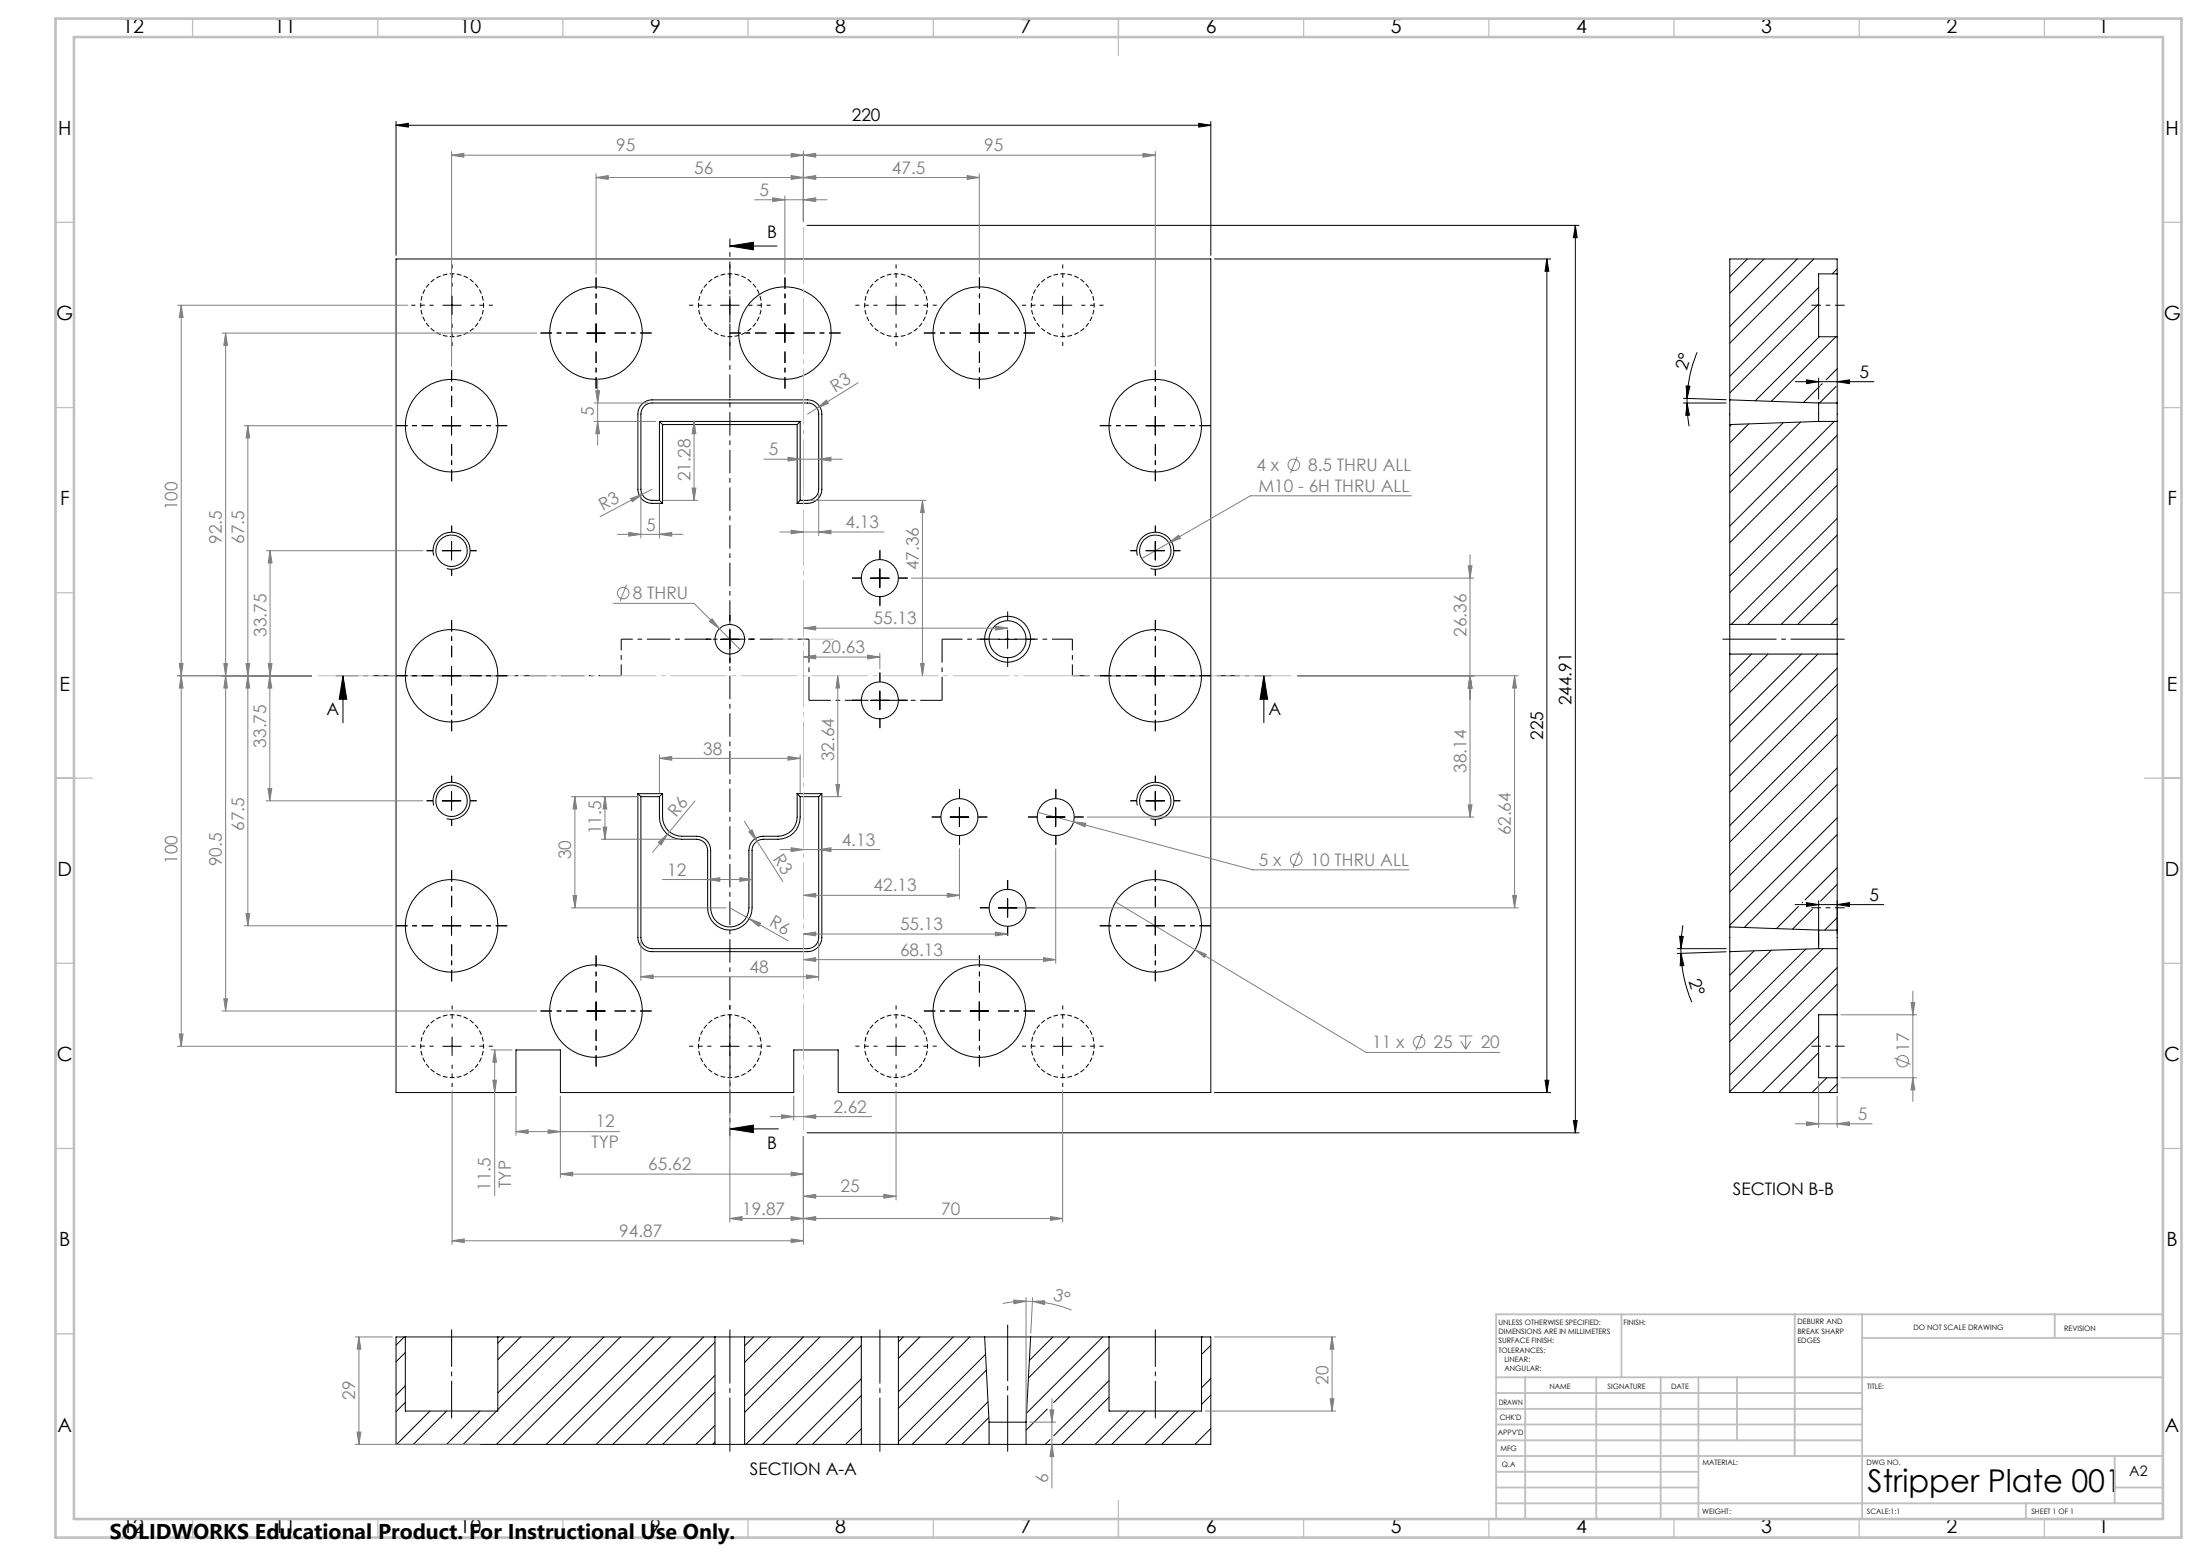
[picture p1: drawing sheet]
<svg xmlns="http://www.w3.org/2000/svg" width="594mm" height="420mm" viewBox="0 0 594 420" stroke-linecap="round" stroke-linejoin="round" font-family="sans-serif">
<path d="M122.1 73.9a8.5 8.5 0 0 1 7.6 12.3 8.5 8.5 0 0 1-14.5 1.2 8.5 8.5 0 0 1 5.5-13.4l1.4-.1M197.1 73.9a8.5 8.5 0 0 1 7.6 12.3 8.5 8.5 0 0 1-14.5 1.2 8.5 8.5 0 0 1 5.5-13.4l1.4-.1M241.9 73.9a8.5 8.5 0 0 1 7.6 12.3 8.5 8.5 0 0 1-14.4 1.2 8.5 8.5 0 0 1 5.5-13.4l1.3-.1M286.9 73.9a8.5 8.5 0 0 1 7.6 12.3 8.5 8.5 0 0 1-14.4 1.2 8.5 8.5 0 0 1 5.5-13.4l1.3-.1M122.1 273.9a8.5 8.5 0 0 1 7.6 12.3 8.5 8.5 0 0 1-14.5 1.2 8.5 8.5 0 0 1 5.5-13.4l1.4-.1M197.1 273.9a8.5 8.5 0 0 1 7.6 12.3 8.5 8.5 0 0 1-14.5 1.2 8.5 8.5 0 0 1 5.5-13.4l1.4-.1M241.9 273.9a8.5 8.5 0 0 1 7.6 12.3 8.5 8.5 0 0 1-14.4 1.2 8.5 8.5 0 0 1 5.5-13.4l1.3-.1M286.9 273.9a8.5 8.5 0 0 1 7.6 12.3 8.5 8.5 0 0 1-14.4 1.2 8.5 8.5 0 0 1 5.5-13.4l1.3-.1" fill="none" stroke="#000" stroke-width=".27" stroke-dasharray="1.3 .6" stroke-dashoffset=".6" stroke-linecap="butt"/>
<g fill="none" stroke="#000" stroke-width=".27">
<path d="M106.9 33.8l3.3-.5v1zM106.9 32.8v36.1M106.9 33.8h220M323.6 33.3l3.3 .5-3.3 .5zM326.9 32.8v36.1M106.9 69.9h220v225h-100.6v-11.5h-12v11.5h-63v-11.5h-12v11.5h-32.4zM122.1 79.9v5M197.1 66.4l6.3-1v2zM197.1 66.4h12.7M197.1 79.9v5M217.9 60.8h208.4M241.9 79.9v5"/>
<path d="M286.9 79.9v5M327.9 69.9h90.8M417.7 69.9l.5 3.3h-1zM417.7 69.9v225M425.3 60.8l.5 3.4h-1zM425.3 60.8v245M471.8 69.9l-4.8 4.7M476.3 69.9l-9.3 9.2M485.2 69.9l-18.2 18.2M489.7 69.9l-22.7 22.7M491 77.6l-24 24M496 73.9v17"/>
<path d="M496 73.9v-4h-29v38M496 72.6l-1.3 1.3M496 73.9h-5v17h5M119.6 82.4h5M158.4 89.9h5M160.9 87.4v5M194.6 82.4h5M209.4 89.9h5M211.9 87.4v5M239.4 82.4h5M261.9 89.9h5M264.4 87.4v5"/>
<path d="M284.4 82.4h5M458.2 95.1l-1.8 5.7-.6 3.3-.3 3.4M491 82.1l-24 24M491.2 90.9l-17.3 17.3M495.7 90.9l-17.4 17.4M496 99.5l-3 3M496 90.9v17.9M119.4 114.9h5M121.9 112.4v5M178 113.8v21.3M178 113.8l.9 .8M178 113.8h38"/>
<path d="M178.9 114.6v21.3M178.9 114.6h36.3M215.2 114.6v21.3M216 113.8v21.3M216 113.8l-.8 .8M309.4 114.9h5M311.9 112.4v5M454.5 108.8h11.6M454.5 107.5l11.6 .4M455.3 104.2l1 .1-.8 3.2zM455.5 108.8l.6 3.3h-.9zM455.5 107.5v1.3"/>
<path d="M455.5 108.8l.2 3.9 .4 2.4M467 107.9v60.6M467 107.9l24 .9M467.5 114.6l-.5 .5M472.2 114.4l-5.2 5.1M481.5 114.1l-14.5 14.4M484.7 103h21.2M486.1 113.9l-19.1 19.1M487.8 102.5l3.2 .5-3.2 .6zM491 108.8v5M491 108.8h5M491 113.8h5"/>
<path d="M491 113.8l-24 .8M491 102v5.8M491.3 104.3l-4.4 4.3M492 103.6l-.4 .4M495.3 113.8l-28.3 28.2M495.8 104.3l-4.5 4.5M496 108.8v59.7M496 103l3.4-.5v1.1zM496 117.5l-29 29M178 135.1a4.8 4.8 0 0 1-4.1-.9 3.3 3.3 0 0 1-.9-2.1v-20.3a3 3 0 0 1 3.1-3h42a3 3 0 0 1 3 3v20.3a3 3 0 0 1-3 3h-2.1M178 135.1l.9 .8M178.9 135.9a6.3 6.3 0 0 1-5.5-1.1 3.8 3.8 0 0 1-1.2-2.7v-20.3a3.9 3.9 0 0 1 3.9-3.9h42a3.9 3.9 0 0 1 3.8 3.9v20.3a3.8 3.8 0 0 1-3.8 3.8h-2.9"/>
<path d="M216 135.1l-.8 .8M496 126.5l-29 29M496 139.9l-28.6 28.6M496 131l-29 29M117.1 149.9a5 5 0 0 1 4.4-6.2 5 5 0 0 1 5.4 5.4 5 5 0 0 1-6.3 4.4M119.4 148.6h5M121.9 146.2v4.9M235.1 156.1h5M237.6 153.5v5.1M307.1 149.9a5 5 0 0 1 4.4-6.2 5 5 0 0 1 5.4 5.4 5 5 0 0 1-6.3 4.4M309.4 148.6h5M311.9 146.2v4.9"/>
<path d="M496 153.4l-15.1 15.1M496 144.4l-24.1 24.1M496 157.9l-10.6 10.6M121.9 179.9v5M194.6 172.6h5M197.1 170.1v4.9M269.6 172.6h5M272.1 170.1v4.9M311.9 179.9v5M467 168.5v8M467 176.5v80.4M467 168.5h29"/>
<path d="M467 176.5h29M472.9 176.5l-5.9 5.9M477.4 176.5l-10.4 10.4M486.4 176.5l-19.4 19.4M490.9 176.5l-23.9 23.9M496 168.5v8M496 176.5v79.6M496 166.9l-1.6 1.6M92.6 182.4l1 6.4h-2zM92.6 182.4v12.7M119.4 182.4h5M235.1 189h5"/>
<path d="M237.6 186.5v5M309.4 182.4h5M341.2 182.4l1.1 6.4h-2.1zM341.2 182.4v12.7M496 180.4l-29 29M496 193.8l-29 29M496 184.8l-29 29M496 198.3l-29 29M117.1 217.4a5 5 0 0 1 4.4-6.2 5 5 0 0 1 5.4 5.4 5 5 0 0 1-6.3 4.4M119.4 216.2h5M121.9 213.7v5M172.2 214.2v38.9a3.9 3.9 0 0 0 3.9 3.8h42a3.9 3.9 0 0 0 3.8-3.8v-38.9"/>
<path d="M172.2 214.2h6.7M172.2 214.2l.8 .8M173 215v38.1a3 3 0 0 0 3.1 3h42a3 3 0 0 0 3-3v-38.1M173 215h5M178 215v5.5a6 6 0 0 0 6 6h4.1a3 3 0 0 1 3 3v15.6a6 6 0 0 0 6 6 6 6 0 0 0 6-6v-15.6a3 3 0 0 1 3-3h3.9a5.9 5.9 0 0 0 6-6v-5.5M178.9 214.2v6.3a5.2 5.2 0 0 0 5.1 5.2h4.1a3.7 3.7 0 0 1 3.8 3.8v15.6a5.2 5.2 0 0 0 5.1 5.1 5.2 5.2 0 0 0 5.2-5.1v-15.6a3.8 3.8 0 0 1 3.9-3.8h3.9a5.2 5.2 0 0 0 5.2-5.2v-6.3M178.9 214.2l-.9 .8M215.2 214.2h6.7M215.2 214.2l.8 .8M216 215h5.1M221.9 214.2l-.8 .8M259 218v5"/>
<path d="M285 218v5M307.1 217.4a5 5 0 0 1 4.4-6.2 5 5 0 0 1 5.4 5.4 5 5 0 0 1-6.3 4.4M309.4 216.2h5M311.9 213.7v5M496 207.3l-29 29M496 211.8l-29 29M256.5 220.5h5M282.5 220.5h5M496 220.8l-29 28.9M496 225.3l-25 25M496 238.7l-4.4 4.5M496 234.2l-8.6 8.7"/>
<path d="M119.4 249.9h5M121.9 247.4v5M269.6 245.1h5M272.1 242.6v5M309.4 249.9h5M311.9 247.4v5M452.9 256.1h13.2M453.5 252.7l1 .1-.7 3.3zM453.8 256.1l.1 1.2M453.9 257.3l.7 3.3-1 .1zM453.9 257.3l.3 3.7 .4 2.6 .9 3.5 1.3 3.4M454.4 249.7l-.6 6.4"/>
<path d="M466.1 256.9l-13.2 .5M467 256.9v38h29v-4M467 250.2l24 .9h5M473.6 256.7l-6.6 6.5M478.3 256.5l-11.3 11.2M484.7 244.2h23.9M485.6 244.7l-6 6M486.7 243.5l-.1 .2M487.6 256.2l-20.6 20.5M487.8 243.6l3.2 .6-3.2 .5zM489.3 245.4l-5.3 5.4M491 253.1v3"/>
<path d="M491 256.1h5M491 243.2v11.8M491 256.1l-24 .8M492.2 256.1l-25.2 25.1M496 244.2l3.4-.6v1.1zM496 247.7l-3.3 3.4M496 256.1v17.8M122.1 279.9v5M158.4 272.9h5M160.9 270.4v5M197.1 279.9v5M241.9 279.9v5"/>
<path d="M261.9 272.9h5M264.4 270.4v5M286.9 279.9v5M491 279.6l-15.2 15.3M496 273.9v17M496 261.2l-29 29M496 265.7l-29 29M496 273.9h-5v17h5M119.6 282.4h5M194.6 282.4h5M239.4 282.4h5M284.4 282.4h5"/>
<path d="M327.9 294.9h90.8M417.2 291.6h1l-.5 3.3zM491 284.1l-10.7 10.8M493.3 290.9l-4.1 4M496 292.6l-2.3 2.3M197.1 304.7l6.3-1v2zM197.1 304.7h13.1M217.9 305.8h208.4M424.8 302.5h1l-.5 3.3zM109.1 360.9l-2.2 2.2M109.4 360.9h25M109.4 360.9h-2.5v29h86.1"/>
<path d="M109.4 374.1l-2.5 2.5M109.4 365.1l-2.5 2.5M109.4 378.5l-2.5 2.6M109.4 360.9v20h25v-20M134.4 360.9h58.6M136.1 360.9l-1.7 1.6M140.6 360.9l-6.2 6.1M149.6 360.9l-15.2 15.1M154.1 360.9l-19.7 19.6M163.1 360.9l-29 29M167.5 360.9l-29 29M176.5 360.9l-29 29"/>
<path d="M181 360.9l-29 29M190 360.9l-29 29M193 360.9h8M193 371.2l-18.6 18.7M193 362.3l-27.5 27.6M193 375.8l-14.1 14.1M193 360.9v29M201 360.9h31.6M201 360.9v29M203.4 360.9l-2.4 2.4M207.9 360.9l-6.9 6.9M216.9 360.9l-15.9 15.8"/>
<path d="M221.4 360.9l-20.4 20.3M230.4 360.9l-29 29M232.6 360.9h10M232.6 372.2l-17.7 17.7M232.6 363.2l-26.7 26.7M232.6 376.7l-13.2 13.2M232.6 360.9v29M242.6 360.9h23.3M242.6 360.9v29M243.9 360.9l-1.3 1.3M248.4 360.9l-5.8 5.8M257.4 360.9l-14.8 14.8"/>
<path d="M261.8 360.9l-19.2 19.2M265.9 360.9h12.4M265.9 360.9l1.2 23M266.1 365.6l-23.5 23.5M266.3 369.8l-20 20.1M266.8 378.4l-11.5 11.5M278.3 360.9h21.1M278.3 360.9l-1.3 23M284.3 360.9l-6.4 6.3M288.7 360.9l-11 11.1M297.7 360.9l-20.5 20.5M299.4 360.9h25"/>
<path d="M299.4 372.7l-14.9 14.8M299.4 363.7l-14.9 14.9M299.4 377.1l-12.7 12.8M299.4 360.9v20h25v-20M324.4 360.9h2.5v29h-49.9M324.7 360.9l-.3 .2M326.9 372.1l-2.5 2.5M326.9 363.1l-2.5 2.5M326.9 376.6l-2.5 2.5M116.1 380.9l-9 9M120.6 380.9l-9 9M129.6 380.9l-9 9"/>
<path d="M134.1 380.9l-9 9M193 389.9h8M193 384.7l-5.1 5.2M193 389.2l-.6 .7M201 389.9h31.6M232.6 389.9h10M232.6 385.6l-4.3 4.3M242.6 389.9h24.5M267 382.6l-7.2 7.3M267.1 383.9h9.9M267.1 389.9h9.9M267.1 383.9v6"/>
<path d="M277 383.9v6M282.8 380.3l-5.8 5.7M283.5 388.6l-1.3 1.3M304.7 380.9l-9 9M309.2 380.9l-9 9M318.2 380.9l-9 9M322.7 380.9l-9 9M326.9 385.6l-4.3 4.3"/>
<circle cx="160.9" cy="89.9" r="12.5"/>
<circle cx="211.9" cy="89.9" r="12.5"/>
<circle cx="264.4" cy="89.9" r="12.5"/>
<circle cx="121.9" cy="114.9" r="12.5"/>
<circle cx="311.9" cy="114.9" r="12.5"/>
<circle cx="121.9" cy="148.7" r="4.2"/>
<circle cx="237.6" cy="156.1" r="5"/>
<circle cx="311.9" cy="148.7" r="4.2"/>
<circle cx="197.1" cy="172.5" r="4"/>
<circle cx="272.1" cy="172.6" r="6.2"/>
<circle cx="272.1" cy="172.5" r="5"/>
<circle cx="121.9" cy="182.4" r="12.5"/>
<circle cx="237.6" cy="189" r="5"/>
<circle cx="311.9" cy="182.4" r="12.5"/>
<circle cx="121.9" cy="216.2" r="4.2"/>
<circle cx="311.9" cy="216.2" r="4.2"/>
<circle cx="259.1" cy="220.5" r="5"/>
<circle cx="285.1" cy="220.5" r="5"/>
<circle cx="121.9" cy="249.9" r="12.5"/>
<circle cx="272.1" cy="245" r="5"/>
<circle cx="311.9" cy="249.9" r="12.5"/>
<circle cx="160.9" cy="272.9" r="12.5"/>
<circle cx="264.4" cy="272.9" r="12.5"/>
</g>
<g fill="none" stroke="#808080" stroke-width=".27">
<path d="M121.9 41.9l3.3-.5v1zM121.9 40.9v58M121.9 41.9h190M160.9 47.9l3.3-.5v1zM160.9 46.9v27M160.9 47.9h103.5M203.7 53.9h19.6M208.6 53.4l3.3 .5-3.3 .5zM211.9 52.9v21M213.6 47.4l3.3 .5-3.3 .5zM213.6 41.4l3.3 .5-3.3 .5zM216.9 53.9l3.3-.5v1z"/>
<path d="M216.9 41.9l3.3-.5v1zM216.9 47.9l3.3-.5v1zM216.9 40.9v18.9M261.1 47.4l3.3 .5-3.3 .5zM264.4 46.9v27M308.6 41.4l3.3 .5-3.3 .5zM311.9 40.9v58M47.9 82.4h62.2M48.9 82.4l.5 3.3h-1zM48.9 82.4v200M59.9 89.9h85M60.9 89.9l.5 3.3h-1z"/>
<path d="M60.9 89.9v183M65.9 114.9h40M66.9 114.9l.5 3.3h-1zM66.9 114.9v135M160.4 113.8h16.7M160.4 108.8h14.6M160.9 105.5h1l-.5 3.3zM161.4 113.8l.5 3.3h-1zM161.4 102.4v17.7M187.4 113.8l.5 3.3h-1zM187.4 113.8v21.3M220.6 110.2l2.5-2.2 .6 .9z"/>
<path d="M220.6 110.2l-2.5 1.6M231.7 103.3l-11.1 6.9M170.3 134.6l3.1-1.2-2.7 2zM173 133.1v12.1M173.4 133.4l-11.4 6.1M176.1 132.1l-2.7 1.3M178 136v9.2M179.1 135.1h9.3M186.9 131.7h1l-.5 3.4zM206.2 123.9h21.2M212.8 123.4l3.2 .5-3.2 .5zM219 135.1h31"/>
<path d="M221.1 123.9l3.3-.5v1zM221.1 133.1v11.5M249.1 135.1l.5 3.2h-1zM249.1 135.1v47.3M350.2 123.3l-1.8 4.4M381.1 133.8h-43.5l-22 12.7M71.9 148.6h42.3M72.9 148.6l.5 3.4h-1zM72.9 148.6v33.8M166.7 144.2h17.7M169.2 157.9l-1.8 4.4M169.8 143.7l3.2 .5-3.2 .5z"/>
<path d="M178 144.2l3.4-.5v1zM210.6 143.6h28.1M213.6 143.1l3.3 .5-3.3 .5zM221.1 143.6l3.3-.5v1zM246.1 156.1h151.8M315.6 146.5l2.6-2.1 .5 .9zM315.6 146.5l-7.3 4.3M396.4 152.7h1l-.5 3.4zM396.9 149.7v70.8M48.4 179.1h1l-.5 3.3zM60.4 179.1h1l-.5 3.3zM66.4 179.1h1l-.5 3.3z"/>
<path d="M72.4 179.1h1l-.5 3.3zM165.6 162.9h21.8l6.8 6.8M191.5 167.7l.8-.7 1.9 2.7zM194.2 169.7l5.7 5.7M216.9 177.4l3.3-.6v1.1zM216.9 169.6l3.3-.6v1.1zM216.9 177.4h20.7M216.9 169.6h55.2M234.2 176.8l3.4 .6-3.4 .5zM237.6 176.3v4.2M248.6 179.1h1l-.5 3.3zM268.7 169l3.4 .6-3.4 .5z"/>
<path d="M47.9 182.4h36.2M48.9 182.4l.5 3.3h-1zM60.9 182.4l.5 3.3h-1zM66.9 182.4l.5 3.3h-1zM72.8 182.4l.6 3.3h-1zM72.8 182.4v33.8M226.2 182.4l.5 3.3h-1zM226.2 182.4v32.6M350.3 182.4h59.6M396.9 182.4l.5 3.3h-1zM408.9 182.4l.5 3.3h-1zM408.9 182.4v62.7"/>
<path d="M71.9 216.2h42.3M72.4 212.8h1l-.6 3.4zM154.2 215h17.8M155.2 215l.5 3.4h-1zM155.2 215v30.1M163.3 215l.5 3.4h-1zM163.3 215v11.5M178 204.7l3.4-.5v1zM178 203.7v10.3M178 204.7h38M187.6 216.2l-11.4 13.9M212.8 204.2l3.2 .5-3.2 .5z"/>
<path d="M216 203.7v10.3M222 215h5.2M225.7 211.8h1l-.5 3.2zM280.2 219.3l9.7 2.5M396.4 217.3h1l-.5 3.2zM162.3 226.5h20.8M162.8 223.3h1l-.5 3.2zM177.7 227.4l2.5-2.2-1.7 2.9zM178.9 237.4h24.2M191.1 237.4l3.2-.5v1zM199.7 236.9l3.4 .5-3.4 .5zM201 221.7l3.4 5.4"/>
<path d="M202.2 224.5l.9-.5 1.3 3.1zM204.4 227.1l7 10.9M210.6 229.3h27M213.6 228.8l3.3 .5-3.3 .6zM221.1 229.3l3.3-.5v1.1zM259 229v13.7M285 229v31M289.9 221.8l3.3 .4-.3 1zM289.9 221.8l48.4 13h42.1M293.5 220.5h104.4M350.9 229.8l-1.8 4.5M65.9 249.9h40"/>
<path d="M66.4 246.6h1l-.5 3.3zM154.2 245.1h41.8M154.7 241.7h1l-.5 3.4zM173 254.1v10.5M197.1 245.1l5.2 2.9M202.3 248l3.1 1.2-.5 .9zM202.3 248l10.5 5.9M216.9 252.1l3.3-.5v1zM216.9 241.7l3.3-.6v1.1zM216.9 259l3.3-.5v1zM216.9 252.1h55.2M216.9 241.7h42.1"/>
<path d="M216.9 259h68.1M221.1 254.1v10.5M255.8 241.1l3.2 .6-3.2 .5zM268.7 251.6l3.4 .5-3.4 .5zM273 245.1h136.9M281.8 258.5l3.2 .5-3.2 .5zM301.2 243.5l67.7 40.6h36.1M322.7 256.3l3 1.3-.5 .9zM408.4 241.7h1l-.5 3.4zM48.4 279.1h1l-.5 3.3zM59.9 272.9h85M60.4 269.6h1l-.5 3.3z"/>
<path d="M173 263.6l3.4-.4v.9zM173 263.6h48.1M217.7 263.2l3.4 .4-3.4 .5zM384.1 279.1l-1.8 4.4M394 279.6h3.5M395.7 279.6v3.6M497 273.9h20.5M516 270.6h1l-.5 3.3zM516.5 267.6v29.7M47.9 282.4h62.2M122.1 294.4v41.5M132.6 283.4h5.7"/>
<path d="M133.1 291.6h1l-.5 3.3zM133.6 283.4l.5 3.3h-1zM133.6 283.4v39.3M139.3 295.9v10.5M151.3 295.9v22M197.1 283.4v46.5M214.3 295.9v6.5M241.9 294.4v29.5M286.9 294.4v35.5M394.4 281l1.3 2.2M397.1 281l-1.4 2.2M491 291.9v12.4"/>
<path d="M496 295.9v8.4M497 290.9h20.5M511.5 285.6l4.4 1.7M516.5 290.9l.5 3.3h-1zM139.3 305.5l3.3-.5v.9zM139.3 305.5h28M148 305l3.3 .5-3.3 .4zM151.3 316.9l3.3-.5v1zM151.3 316.9h65.6M208 301.4h27.3M211 300.9l3.3 .5-3.3 .5zM213.6 316.4l3.3 .5-3.3 .5z"/>
<path d="M216.9 301.4l3.3-.5v1zM216.9 306.8v29.1M484.7 303.3h20.8M487.8 302.8l3.2 .5-3.2 .5zM496 303.3l3.4-.5v1zM122.1 334.9l3.2-.5v1zM122.1 334.9h94.8M197.1 328.9l3.2-.5v1zM197.1 328.9h89.8M213.6 334.4l3.3 .5-3.3 .5zM213.6 328.4l3.3 .5-3.3 .5zM216.9 322.9l3.3-.5v1z"/>
<path d="M216.9 328.9l3.3-.5v1zM216.9 322.9h25M238.6 322.4l3.3 .5-3.3 .5zM283.6 328.4l3.3 .5-3.3 .5zM273.7 350.9l3.3 .3-3.2 .7zM277 351.2l1.8 .1M277 351.2l-3.9 .3-2.3 .3M277 350.2v32.7M278.8 351.3l3.3-.2-.1 1zM278.8 351.3l2.5 .2 3.3 .6 4.7 1.5M278.8 350.3l-.5 9.6M95.9 360.9h10"/>
<path d="M96.9 360.9l.5 3.3h-1zM96.9 360.9v29M284 377.5v24.2M327.9 360.9h32.7M359.1 377.6h1.1l-.5 3.3zM359.7 360.9l.5 3.3h-1.1zM359.7 360.9v20M95.9 389.9h33.6M96.4 386.6h1l-.5 3.3zM278.1 383.9h6.9M283.5 380.6h1l-.5 3.3zM284 389.9l.5 3.3h-1z"/>
<path d="M325.4 380.9h35.2"/>
<circle cx="349.4" cy="125.5" r="1.55"/>
<circle cx="168.3" cy="160.1" r="1.56"/>
<circle cx="350" cy="232" r="1.55"/>
<circle cx="383.1" cy="281.3" r="1.56"/>
<circle cx="513.7" cy="286.4" r="1.55"/>
</g>
<path d="M498.1 172.5h-33M197.1 391.8v-33M237.6 391.8v-33" fill="none" stroke="#000" stroke-width=".27" stroke-dasharray="15.2 1.3 1.3 1.3" stroke-dashoffset=".6" stroke-linecap="butt"/>
<path d="M489.1 82.4h9M498.1 245h-9M489.1 282.4h9" fill="none" stroke="#000" stroke-width=".27" stroke-dasharray="15.2 1.3 1.3 1.3" stroke-dashoffset="12.6" stroke-linecap="butt"/>
<path d="M121.9 382.8v-24M311.9 382.8v-24" fill="none" stroke="#000" stroke-width=".27" stroke-dasharray="15.2 1.3 1.3 1.3" stroke-dashoffset="5.1" stroke-linecap="butt"/>
<g fill="none" stroke="#000" stroke-width=".27" stroke-dasharray="15.2 1.3 1.3 1.3" stroke-linecap="butt">
<path d="M116.9 148.6h-1.7M121.9 143.6v-1.7M121.9 153.6v1.8M126.9 148.6h1.8M232.6 156h-2.5M237.6 151v-2.5M242.6 156h2.5M306.9 148.6h-1.7M311.9 143.6v-1.7M311.9 153.6v1.8M316.9 148.6h1.8M192.1 172.5h-1.5"/>
<path d="M197.1 167.5v-1.5M197.1 177.5v1.5M202.1 172.5h1.5M237.6 161v2.5M267.1 172.5h-2.5M272.1 167.5v-2.5M272.1 177.5v2.5M277.1 172.5h2.5M232.6 189h-2.5M237.6 184v-2.5M237.6 194v2.5M242.6 189h2.5"/>
<path d="M116.9 216.1h-1.7M121.9 211.1v-1.7M126.9 216.1h1.8M259.1 215.5v-2.5M285.1 215.5v-2.5M306.9 216.1h-1.7M311.9 211.1v-1.7M316.9 216.1h1.8M121.9 221.1v1.8M254.1 220.5h-2.5M259.1 225.5v2.5M264.1 220.5h2.5"/>
<path d="M280.1 220.5h-2.5M285.1 225.5v2.5M290.1 220.5h2.5M311.9 221.1v1.8M267.1 245h-2.5M272.1 240v-2.5M272.1 250v2.5M277.1 245h2.5M272.1 391.8v-34.2"/>
</g>
<path d="M90.6 182.4h77.1" fill="none" stroke="#000" stroke-width=".27" stroke-dasharray="6.3 1.3 1.3 1.3" stroke-dashoffset=".2" stroke-linecap="butt"/>
<path d="M289.5 172.5v9.9M167.7 182.4v-9.9" fill="none" stroke="#000" stroke-width=".27" stroke-dasharray="6.3 1.3 1.3 1.3" stroke-dashoffset="3.3" stroke-linecap="butt"/>
<path d="M167.7 172.5h50.7" fill="none" stroke="#000" stroke-width=".27" stroke-dasharray="6.3 1.3 1.3 1.3" stroke-dashoffset="3.2" stroke-linecap="butt"/>
<path d="M218.4 172.5v16.5M254.4 189v-16.5" fill="none" stroke="#000" stroke-width=".27" stroke-dasharray="6.3 1.3 1.3 1.3" stroke-linecap="butt"/>
<path d="M218.4 189h36" fill="none" stroke="#000" stroke-width=".27" stroke-dasharray="6.3 1.3 1.3 1.3" stroke-dashoffset=".4" stroke-linecap="butt"/>
<path d="M254.4 172.5h35.1" fill="none" stroke="#000" stroke-width=".27" stroke-dasharray="6.3 1.3 1.3 1.3" stroke-dashoffset=".8" stroke-linecap="butt"/>
<path d="M289.5 182.4h53.8" fill="none" stroke="#000" stroke-width=".27" stroke-dasharray="6.3 1.3 1.3 1.3" stroke-dashoffset="1.7" stroke-linecap="butt"/>
<path d="M197.1 64.4v242.3" fill="none" stroke="#000" stroke-width=".27" stroke-dasharray="6.3 1.3 1.3 1.3" stroke-dashoffset="3.9" stroke-linecap="butt"/>
<path d="M85.1 182.4h264.3" fill="none" stroke="#c0c0c0" stroke-width=".27" stroke-dasharray="15.2 1.3 1.3 1.3" stroke-dashoffset="-.7" stroke-linecap="butt"/>
<path d="M216.9 305.7v-244.9" fill="none" stroke="#c0c0c0" stroke-width=".27" stroke-dasharray="15.2 1.3 1.3 1.3" stroke-dashoffset="-.5" stroke-linecap="butt"/>
<path d="M208.7 172.5h16.5" fill="none" stroke="#c0c0c0" stroke-width=".27" stroke-dasharray="15.2 1.3 1.3 1.3" stroke-dashoffset="8.9" stroke-linecap="butt"/>
<g fill="none" stroke="#000" stroke-width=".27" stroke-dasharray="15.2 1.3 1.3 1.3" stroke-dashoffset="12.1" stroke-linecap="butt">
<path d="M155.9 89.9h-10M160.9 84.9v-10M160.9 94.9v10M165.9 89.9h10M206.9 89.9h-10M211.9 84.9v-10M211.9 94.9v10M216.9 89.9h10M259.4 89.9h-10M264.4 84.9v-10M264.4 94.9v10M269.4 89.9h10"/>
<path d="M116.9 114.9h-10M121.9 109.9v-10M121.9 119.9v10M126.9 114.9h10M306.9 114.9h-10M311.9 109.9v-10M311.9 119.9v10M316.9 114.9h10M121.9 177.4v-10M311.9 177.4v-10M116.9 182.4h-10M121.9 187.4v10"/>
<path d="M126.9 182.4h10M306.9 182.4h-10M311.9 187.4v10M316.9 182.4h10M116.9 249.9h-10M121.9 244.9v-10M121.9 254.9v10M126.9 249.9h10M306.9 249.9h-10M311.9 244.9v-10M311.9 254.9v10M316.9 249.9h10"/>
<path d="M155.9 272.9h-10M160.9 267.9v-10M160.9 277.9v10M165.9 272.9h10M259.4 272.9h-10M264.4 267.9v-10M264.4 277.9v10M269.4 272.9h10"/>
</g>
<g fill="none" stroke="#000" stroke-width=".27" stroke-dasharray="15.2 1.3 1.3 1.3" stroke-dashoffset="14.1" stroke-linecap="butt">
<path d="M122.1 77.4v-6M197.1 77.4v-6M241.9 77.4v-6M286.9 77.4v-6M117.1 82.4h-6M122.1 87.4v6M127.1 82.4h6M192.1 82.4h-6M197.1 87.4v6M202.1 82.4h6M236.9 82.4h-6M241.9 87.4v6"/>
<path d="M246.9 82.4h6M281.9 82.4h-6M286.9 87.4v6M291.9 82.4h6M122.1 277.4v-6M197.1 277.4v-6M241.9 277.4v-6M286.9 277.4v-6M117.1 282.4h-6M122.1 287.4v6M127.1 282.4h6M192.1 282.4h-6"/>
<path d="M197.1 287.4v6M202.1 282.4h6M236.9 282.4h-6M241.9 287.4v6M246.9 282.4h6M281.9 282.4h-6M286.9 287.4v6M291.9 282.4h6"/>
</g>
<g fill="none" stroke="#c0c0c0" stroke-width=".35">
<path d="M52 5v5M102 5v5M152 5v5M202 5v5M252 5v5M302 5v10M352 5v5M402 5v5M452 5v5M502 5v5M552 5v5M15 60h5"/>
<path d="M584 60h5M15 110h5M584 110h5M15 160h5M584 160h5M15 210h10M579 210h10M15 260h5M584 260h5M15 310h5M584 310h5M15 360h5"/>
<path d="M584 360h5M52 410v5M102 410v5M152 410v5M202 410v5M252 410v5M302 405v10M352 410v5M402 410v5M452 410v5M502 410v5M552 410v5"/>
</g>
<g fill="none" stroke="#c0c0c0" stroke-width=".5">
<path d="M437.8 354.8v17M484.6 354.8v38.2M502.8 354.8v55.2M554.8 354.8v6.4M584 354.8h-180v55.2M404 371.8h180M404 376h98.8M411.8 371.8v38.2M431 371.8v38.2M448.4 371.8v38.2M458.6 371.8v38.2M469 371.8v17"/>
<path d="M502.8 361.2h81.2M404 388.8h98.8M404 384.5h98.8M404 380.3h98.8M404 397.3h54.6M404 393h180M571 393v12.8M404 405.8h180M404 401.5h54.6M547 405.8v4.2M571 401.5h13"/>
</g>
<path d="M15 5h574v410h-574zM20 10h564v400h-564z" fill="none" stroke="#c0c0c0" stroke-width=".7"/>
<g fill="#000">
<path d="M106.9 33.8l3.3-.5v1zM323.6 33.3l3.3 .5-3.3 .5zM487.8 243.6l3.2 .6-3.2 .5zM496 244.2l3.4-.6v1.1zM487.8 102.5l3.2 .5-3.2 .6zM496 103l3.4-.5v1.1z"/>
<path d="M455.3 104.2l1 .1-.8 3.2zM455.5 108.8l.6 3.3h-.9z"/>
<path d="M92.6 182.4l1 6.4h-2zM341.2 182.4l1.1 6.4h-2.1zM197.1 66.4l6.3-1v2zM197.1 304.7l6.3-1v2z"/>
<path d="M453.5 252.7l1 .1-.7 3.3zM453.9 257.3l.7 3.3-1 .1z"/>
<path d="M417.2 291.6h1l-.5 3.3zM417.7 69.9l.5 3.3h-1z"/>
</g>
<g fill="#808080">
<path d="M170.3 134.6l3.1-1.2-2.7 2z"/>
<path d="M220.6 110.2l2.5-2.2 .6 .9z"/>
<path d="M177.7 227.4l2.5-2.2-1.7 2.9z"/>
<path d="M202.2 224.5l.9-.5 1.3 3.1z"/>
<path d="M202.3 248l3.1 1.2-.5 .9z"/>
<path d="M148 305l3.3 .5-3.3 .4zM139.3 305.5l3.3-.5v.9z"/>
<path d="M315.6 146.5l3.1-1.2-.5-.9zM322.7 256.3l2.5 2.2 .5-.9zM289.9 221.8l3 1.4 .3-1zM191.5 167.7l2.7 2-1.9-2.7zM487.8 302.8l3.2 .5-3.2 .5zM496 303.3l3.4-.5v1z"/>
<path d="M169.8 143.7l3.2 .5-3.2 .5zM178 144.2l3.4-.5v1z"/>
<path d="M191.1 237.4l3.2-.5v1zM199.7 236.9l3.4 .5-3.4 .5z"/>
<path d="M173 263.6l3.4-.4v.9zM217.7 263.2l3.4 .4-3.4 .5z"/>
<path d="M178 204.7l3.4-.5v1zM212.8 204.2l3.2 .5-3.2 .5z"/>
<path d="M221.1 123.9l3.3-.5v1zM212.8 123.4l3.2 .5-3.2 .5z"/>
<path d="M516 270.6h1l-.5 3.3zM516.5 290.9l.5 3.3h-1z"/>
<path d="M161.4 113.8l.5 3.3h-1zM160.9 105.5h1l-.5 3.3z"/>
<path d="M186.9 131.7h1l-.5 3.4zM187.4 113.8l.5 3.3h-1z"/>
<path d="M162.8 223.3h1l-.5 3.2zM163.3 215l.5 3.4h-1z"/>
<path d="M155.2 215l.5 3.4h-1zM154.7 241.7h1l-.5 3.4z"/>
<path d="M133.6 283.4l.5 3.3h-1zM133.1 291.6h1l-.5 3.3z"/>
</g>
<path d="M424.8 302.5h1l-.5 3.3zM425.3 60.8l.5 3.4h-1z" fill="#000"/>
<g fill="#808080">
<path d="M216.9 53.9l3.3-.5v1zM208.6 53.4l3.3 .5-3.3 .5zM213.6 47.4l3.3 .5-3.3 .5zM160.9 47.9l3.3-.5v1zM213.6 41.4l3.3 .5-3.3 .5zM121.9 41.9l3.3-.5v1zM308.6 41.4l3.3 .5-3.3 .5zM216.9 41.9l3.3-.5v1zM216.9 301.4l3.3-.5v1zM211 300.9l3.3 .5-3.3 .5zM213.6 316.4l3.3 .5-3.3 .5zM151.3 316.9l3.3-.5v1zM213.6 334.4l3.3 .5-3.3 .5zM122.1 334.9l3.2-.5v1z"/>
<path d="M216.9 47.9l3.3-.5v1zM261.1 47.4l3.3 .5-3.3 .5zM216.9 322.9l3.3-.5v1zM238.6 322.4l3.3 .5-3.3 .5zM216.9 328.9l3.3-.5v1zM283.6 328.4l3.3 .5-3.3 .5zM197.1 328.9l3.2-.5v1zM213.6 328.4l3.3 .5-3.3 .5zM213.6 143.1l3.3 .5-3.3 .5zM221.1 143.6l3.3-.5v1zM213.6 228.8l3.3 .5-3.3 .6zM221.1 229.3l3.3-.5v1.1zM216.9 252.1l3.3-.5v1zM268.7 251.6l3.4 .5-3.4 .5zM216.9 241.7l3.3-.6v1.1zM255.8 241.1l3.2 .6-3.2 .5zM216.9 259l3.3-.5v1zM281.8 258.5l3.2 .5-3.2 .5zM216.9 177.4l3.3-.6v1.1zM234.2 176.8l3.4 .6-3.4 .5zM216.9 169.6l3.3-.6v1.1zM268.7 169l3.4 .6-3.4 .5z"/>
<path d="M66.4 179.1h1l-.5 3.3zM66.9 114.9l.5 3.3h-1zM72.4 179.1h1l-.5 3.3zM72.9 148.6l.5 3.4h-1zM72.4 212.8h1l-.6 3.4zM72.8 182.4l.6 3.3h-1zM60.4 179.1h1l-.5 3.3zM60.9 89.9l.5 3.3h-1zM60.4 269.6h1l-.5 3.3zM60.9 182.4l.5 3.3h-1zM396.9 182.4l.5 3.3h-1zM396.4 152.7h1l-.5 3.4zM396.4 217.3h1l-.5 3.2zM396.9 182.4l.5 3.3h-1zM408.4 241.7h1l-.5 3.4zM408.9 182.4l.5 3.3h-1zM48.4 279.1h1l-.5 3.3zM48.9 182.4l.5 3.3h-1zM248.6 179.1h1l-.5 3.3zM249.1 135.1l.5 3.2h-1z"/>
<path d="M66.9 182.4l.5 3.3h-1zM66.4 246.6h1l-.5 3.3zM48.9 82.4l.5 3.3h-1zM48.4 179.1h1l-.5 3.3zM226.2 182.4l.5 3.3h-1zM225.7 211.8h1l-.5 3.2z"/>
<path d="M278.8 351.3l3.3-.2-.1 1zM273.7 350.9l3.3 .3-3.2 .7z"/>
<path d="M359.1 377.6h1.1l-.5 3.3zM359.7 360.9l.5 3.3h-1.1zM96.4 386.6h1l-.5 3.3zM96.9 360.9l.5 3.3h-1z"/>
<path d="M283.5 380.6h1l-.5 3.3zM284 389.9l.5 3.3h-1z"/>
</g>
<text font-size="8.5" x="504.3" y="402.7">Stripper Plate 001</text>
<text font-size="5.8" x="29.7" y="415.3">SOLIDWORKS Educational Product. For Instructional Use Only.</text>
<g font-size="5.3">
<text x="33.1" y="8.9">12</text>
<text x="74.1" y="8.9">11</text>
<text x="124.1" y="8.9">10</text>
<text x="175.5" y="8.9">9</text>
<text x="225.5" y="8.9">8</text>
<text x="275.5" y="8.9">7</text>
<text x="325.5" y="8.9">6</text>
<text x="375.5" y="8.9">5</text>
<text x="425.5" y="8.9">4</text>
<text x="475.5" y="8.9">3</text>
<text x="525.5" y="8.9">2</text>
<text x="566.5" y="8.9">1</text>
<text x="15.7" y="36.4">H</text>
<text x="584.7" y="36.4">H</text>
<text x="15.2" y="86.4">G</text>
<text x="584.2" y="86.4">G</text>
<text x="16.2" y="136.4">F</text>
<text x="585.2" y="136.4">F</text>
<text x="16.1" y="186.4">E</text>
<text x="585.1" y="186.4">E</text>
<text x="15.5" y="236.4">D</text>
<text x="584.5" y="236.4">D</text>
<text x="15.4" y="286.4">C</text>
<text x="584.4" y="286.4">C</text>
<text x="16" y="336.4">B</text>
<text x="585" y="336.4">B</text>
<text x="15.5" y="386.4">A</text>
<text x="584.5" y="386.4">A</text>
<text x="33.1" y="413.9">12</text>
<text x="74.1" y="413.9">11</text>
<text x="124.1" y="413.9">10</text>
<text x="175.5" y="413.9">9</text>
<text x="225.5" y="413.9">8</text>
<text x="275.5" y="413.9">7</text>
<text x="325.5" y="413.9">6</text>
<text x="375.5" y="413.9">5</text>
<text x="425.5" y="413.9">4</text>
<text x="475.5" y="413.9">3</text>
<text x="525.5" y="413.9">2</text>
<text x="566.5" y="413.9">1</text>
</g>
<g font-size="4.7">
<text x="230" y="32.8">220</text>
<text x="207.1" y="64.2">B</text>
<text x="455.4" y="100.2" transform="rotate(-73 455.4 100.2)">2°</text>
<text x="502.1" y="102">5</text>
<text x="424.3" y="190.4" transform="rotate(-90 424.3 190.4)">244.91</text>
<text x="88.2" y="192.9">A</text>
<text x="342.5" y="192.9">A</text>
<text x="416.7" y="199.7" transform="rotate(-90 416.7 199.7)">225</text>
<text x="504.8" y="243.1">5</text>
<text x="455.9" y="264.8" transform="rotate(72 455.9 264.8)">2°</text>
<text x="207.1" y="310.1">B</text>
<text x="467.9" y="322.7">SECTION B-B</text>
<text x="202.5" y="398">SECTION A-A</text>
</g>
<g font-size="4.7" fill="#808080">
<text x="166.3" y="40.9">95</text>
<text x="265.7" y="40.9">95</text>
<text x="187.5" y="46.9">56</text>
<text x="240.8" y="46.9">47.5</text>
<text x="205" y="52.9">5</text>
<text x="225.5" y="106" transform="rotate(-32 225.5 106)">R3</text>
<text x="160.4" y="112.3" transform="rotate(-90 160.4 112.3)">5</text>
<text x="207.6" y="122.9">5</text>
<text x="186.4" y="130" transform="rotate(-90 186.4 130)">21.28</text>
<text x="339.2" y="127.2">4 x</text>
<text x="353.2" y="127.2">8.5 THRU ALL</text>
<text x="47.9" y="137.8" transform="rotate(-90 47.9 137.8)">100</text>
<text x="339.8" y="132.8">M10 - 6H THRU ALL</text>
<text x="162.7" y="138" transform="rotate(-28 162.7 138)">R3</text>
<text x="174.4" y="143.2">5</text>
<text x="228.3" y="142.6">4.13</text>
<text x="59.9" y="146.9" transform="rotate(-90 59.9 146.9)">92.5</text>
<text x="65.9" y="146.9" transform="rotate(-90 65.9 146.9)">67.5</text>
<text x="248.1" y="153.9" transform="rotate(-90 248.1 153.9)">47.36</text>
<text x="170.9" y="161.8">8 THRU</text>
<text x="71.9" y="171.9" transform="rotate(-90 71.9 171.9)">33.75</text>
<text x="235.9" y="168.5">55.13</text>
<text x="395.9" y="171.9" transform="rotate(-90 395.9 171.9)">26.36</text>
<text x="221.9" y="176.3">20.63</text>
<text x="71.9" y="201.8" transform="rotate(-90 71.9 201.8)">33.75</text>
<text x="189.8" y="203.7">38</text>
<text x="225.2" y="205.5" transform="rotate(-90 225.2 205.5)">32.64</text>
<text x="395.9" y="208.6" transform="rotate(-90 395.9 208.6)">38.14</text>
<text x="182.6" y="220.7" transform="rotate(-50 182.6 220.7)">R6</text>
<text x="65.9" y="224.2" transform="rotate(-90 65.9 224.2)">67.5</text>
<text x="162.3" y="225.2" transform="rotate(-90 162.3 225.2)">11.5</text>
<text x="407.9" y="225.5" transform="rotate(-90 407.9 225.5)">62.64</text>
<text x="47.9" y="233.2" transform="rotate(-90 47.9 233.2)">100</text>
<text x="59.9" y="233.8" transform="rotate(-90 59.9 233.8)">90.5</text>
<text x="154.2" y="231.9" transform="rotate(-90 154.2 231.9)">30</text>
<text x="208.5" y="231.8" transform="rotate(56 208.5 231.8)">R3</text>
<text x="227.3" y="228.3">4.13</text>
<text x="339.9" y="233.7">5 x</text>
<text x="353.9" y="233.7">10 THRU ALL</text>
<text x="180.2" y="236.4">12</text>
<text x="235.9" y="240.6">42.13</text>
<text x="207.5" y="249.8" transform="rotate(29 207.5 249.8)">R6</text>
<text x="243" y="251.1">55.13</text>
<text x="243" y="258">68.13</text>
<text x="202.4" y="262.6">48</text>
<text x="370.5" y="283">11 x</text>
<text x="387" y="283">25</text>
<text x="399.8" y="283">20</text>
<text x="515.4" y="283.9" transform="rotate(-90 515.4 283.9)">17</text>
<text x="160.8" y="304.3">12</text>
<text x="225" y="300.4">2.62</text>
<text x="501.6" y="302.3">5</text>
<text x="159.7" y="309.9">TYP</text>
<text x="175" y="315.9">65.62</text>
<text x="132.5" y="321.4" transform="rotate(-90 132.5 321.4)">11.5</text>
<text x="138" y="320.6" transform="rotate(-90 138 320.6)">TYP</text>
<text x="226.9" y="321.9">25</text>
<text x="200.4" y="327.9">19.87</text>
<text x="254.1" y="327.9">70</text>
<text x="167.2" y="333.9">94.87</text>
<text x="284.1" y="350.9" transform="rotate(16 284.1 350.9)">3°</text>
<text x="95.9" y="377.8" transform="rotate(-90 95.9 377.8)">29</text>
<text x="358.7" y="373.7" transform="rotate(-90 358.7 373.7)">20</text>
<text x="283" y="400.4" transform="rotate(-90 283 400.4)">6</text>
</g>
<text font-size="3.9" x="574.9" y="398.5">A2</text>
<g font-size="2">
<text x="404.6" y="357.6">UNLESS OTHERWISE SPECIFIED:</text>
<text x="438.4" y="357.6">FINISH:</text>
<text x="485.3" y="357.5">DEBURR AND</text>
<text x="485.3" y="360">BREAK SHARP</text>
<text x="516.6" y="359">DO NOT SCALE DRAWING</text>
<text x="557.3" y="359.2">REVISION</text>
<text x="404.6" y="360.1">DIMENSIONS ARE IN MILLIMETERS</text>
<text x="404.6" y="362.6">SURFACE FINISH:</text>
<text x="404.6" y="365.1">TOLERANCES:</text>
<text x="485.3" y="362.5">EDGES</text>
<text x="406.2" y="367.6">LINEAR:</text>
<text x="406.2" y="370.1">ANGULAR:</text>
<text x="418.3" y="375">NAME</text>
<text x="434" y="374.9">SIGNATURE</text>
<text x="451.2" y="374.9">DATE</text>
<text x="504.1" y="374.9">TITLE:</text>
<text x="404.6" y="379.1">DRAWN</text>
<text x="404.9" y="383.3">CHK'D</text>
<text x="404.4" y="387.4">APPV'D</text>
<text x="405.1" y="391.8">MFG</text>
<text x="405.5" y="396">Q.A</text>
<text x="459.6" y="395.5">MATERIAL:</text>
<text x="504" y="395.5">DWG NO.</text>
<text x="459.6" y="408.5">WEIGHT:</text>
<text x="504.1" y="408.6">SCALE:1:1</text>
<text x="548.5" y="408.6">SHEET 1 OF 1</text>
</g>
</svg>
